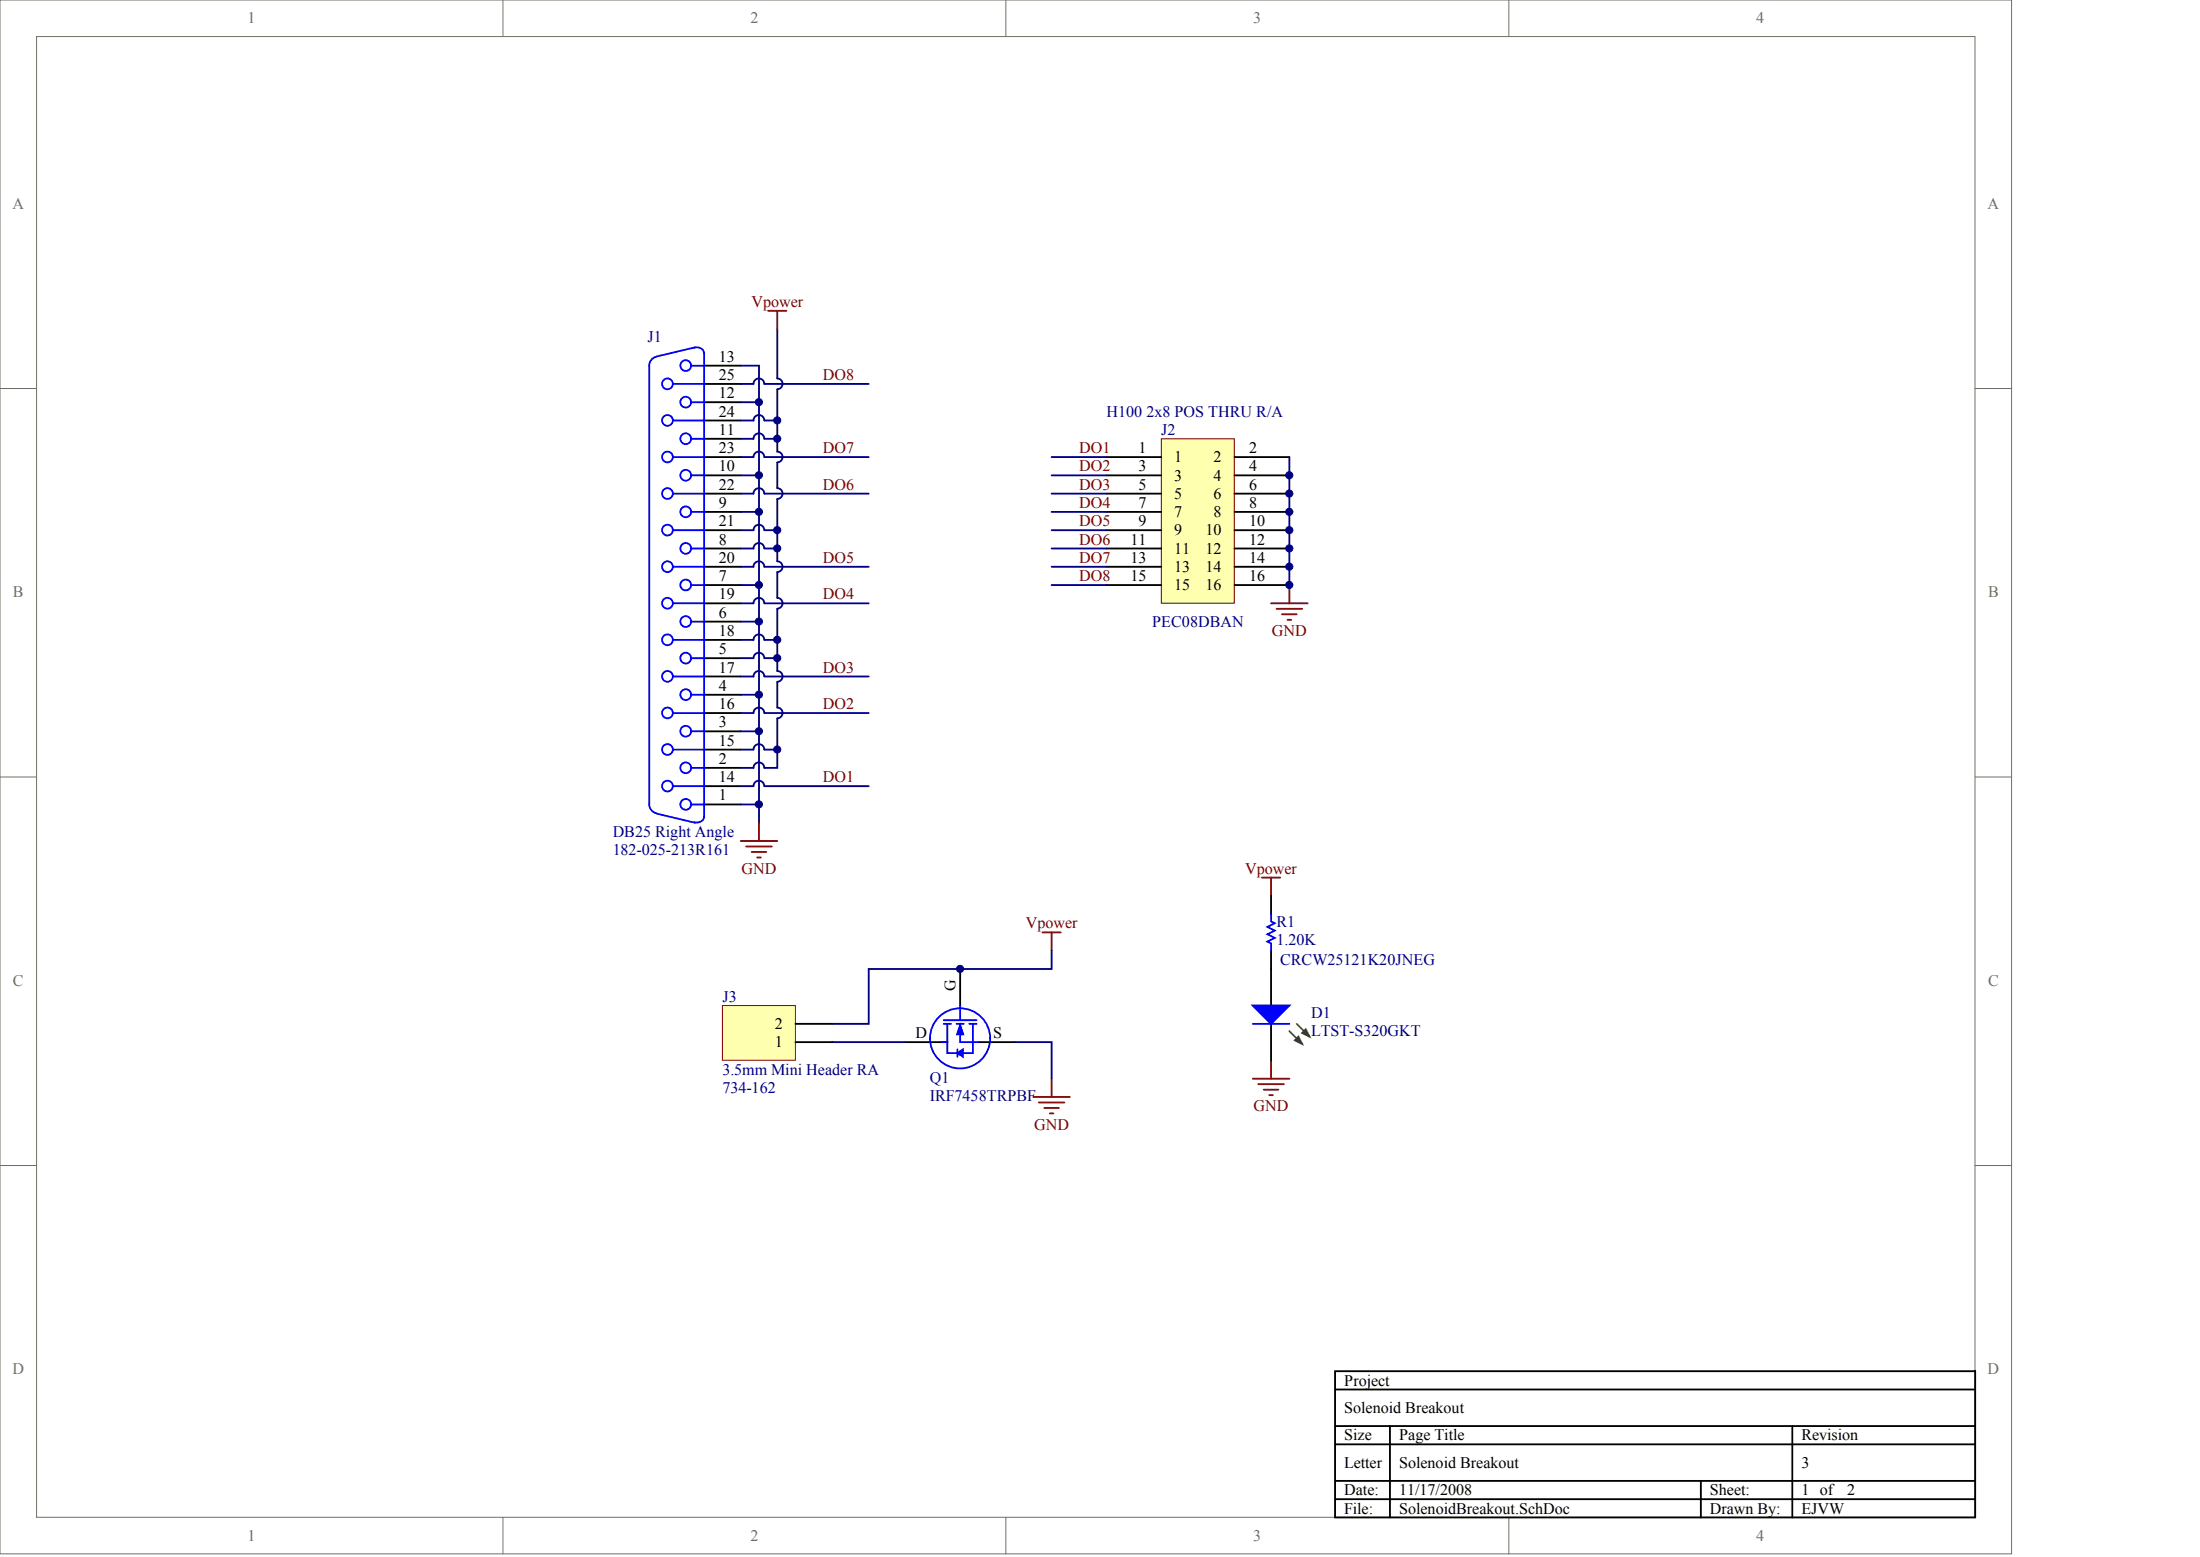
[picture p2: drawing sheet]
<svg xmlns="http://www.w3.org/2000/svg" width="840mm" height="594mm" viewBox="0 0 840 594" stroke-linecap="round" stroke-linejoin="round" font-family="sans-serif">
<g fill="#fff" stroke="#716f64" stroke-width=".38">
<path d="M0 0h767.7v592.9h-767.7z"/>
<path d="M14 14h739.7v564.9h-739.7z"/>
</g>
<path d="M191.9 0v14M383.9 0v14M575.8 0v14M0 148.2h14M753.8 148.2h14M0 296.5h14M753.8 296.5h14M0 444.7h14M753.8 444.7h14M191.9 579v13.9M383.9 579v13.9M575.8 579v13.9" fill="none" stroke="#716f64" stroke-width=".38"/>
<g fill="none" stroke="#000" stroke-width=".7">
<path d="M268.7 139.5h14M268.7 146.5h14M268.7 153.5h14M268.7 174.4h14M268.7 160.4h14M268.7 167.4h14M268.7 188.4h14M268.7 195.3h14M268.7 181.4h14M268.7 216.3h14M268.7 202.3h14M268.7 209.3h14"/>
<path d="M268.7 237.2h14M268.7 223.2h14M268.7 230.2h14M268.7 251.1h14M268.7 258.1h14M268.7 244.2h14M268.7 279h14M268.7 265.1h14M268.7 272.1h14M268.7 293h14M268.7 300h14M268.7 286h14"/>
<path d="M268.7 306.9h14M509.5 523.2h244.3v55.8h-244.3zM509.5 530.2h244.3M509.5 544.1h244.3M509.5 551.1h244.3M530.5 544.1v34.9M684 544.1v34.9M509.5 565h244.3M509.5 572h244.3M649.1 565v14"/>
</g>
<g fill="none" stroke="#00f" stroke-width=".7">
<path d="M250.4 136.1l-1.7 1-.7 1.1-.2 1.3v167.4l.5 1.9 .9 .9 1.2 .5M263.8 139.5h4.9M264.9 132.7a2.78 2.78 0 0 1 3.7 2.1M265.2 132.5l-14.6 3.5M268.7 134.6v177.2M256.9 146.5h11.8M263.8 153.5h4.9M256.9 174.4h11.8M256.9 160.4h11.8M263.8 167.4h4.9M256.9 188.4h11.8M263.8 195.3h4.9"/>
<path d="M263.8 181.4h4.9M256.9 216.3h11.8M256.9 202.3h11.8M263.8 209.3h4.9M256.9 230.2h11.8M263.8 237.2h4.9M263.8 223.2h4.9M256.9 258.1h11.8M256.9 244.2h11.8M263.8 251.1h4.9M256.9 272.1h11.8M263.8 279h4.9"/>
<path d="M263.8 265.1h4.9M256.9 300h11.8M256.9 286h11.8M263.8 293h4.9M250.6 310.4l14.6 3.5M263.8 306.9h4.9M268.6 311.6a2.63 2.63 0 0 1-3.7 2.1"/>
<circle cx="261.7" cy="139.5" r="2.06"/>
<circle cx="254.7" cy="146.5" r="2.06"/>
<circle cx="261.7" cy="153.4" r="2.06"/>
<circle cx="254.7" cy="160.4" r="2.06"/>
<circle cx="254.7" cy="174.4" r="2.06"/>
<circle cx="261.7" cy="167.4" r="2.06"/>
<circle cx="254.7" cy="188.3" r="2.06"/>
<circle cx="261.7" cy="195.3" r="2.06"/>
<circle cx="261.7" cy="181.3" r="2.06"/>
<circle cx="254.7" cy="216.2" r="2.06"/>
<circle cx="254.7" cy="202.3" r="2.06"/>
<circle cx="261.7" cy="209.2" r="2.06"/>
<circle cx="254.7" cy="230.2" r="2.06"/>
<circle cx="261.7" cy="237.1" r="2.06"/>
<circle cx="261.7" cy="223.2" r="2.06"/>
<circle cx="254.7" cy="244.1" r="2.06"/>
<circle cx="254.7" cy="258.1" r="2.06"/>
<circle cx="261.7" cy="251.1" r="2.06"/>
<circle cx="254.7" cy="272" r="2.06"/>
<circle cx="261.7" cy="265" r="2.06"/>
<circle cx="261.7" cy="279" r="2.06"/>
<circle cx="254.7" cy="299.9" r="2.06"/>
<circle cx="254.7" cy="286" r="2.06"/>
<circle cx="261.7" cy="293" r="2.06"/>
<circle cx="261.7" cy="306.9" r="2.06"/>
</g>
<g fill="none" stroke="#000080" stroke-width=".7">
<path d="M282.7 139.5h7v174.4M296.6 125.6v18.8a2.09 2.09 0 0 1 2.1 2.1 2.09 2.09 0 0 1-2.1 2.1v23.7a2.06 2.06 0 0 1 2.1 2.1 2.06 2.06 0 0 1-2.1 2M282.7 153.5h7M291.7 146.5a2.06 2.06 0 0 0-2.1-2.1 2.06 2.06 0 0 0-2 2.1h-4.9M291.8 146.5h39.7M291.7 174.4a2.06 2.06 0 0 0-2.1-2.1 2.06 2.06 0 0 0-2 2.1h-4.9M291.7 160.4a2.06 2.06 0 0 0-2.1-2 2.06 2.06 0 0 0-2 2h-4.9M291.7 167.4a2.06 2.06 0 0 0-2.1-2.1 2.06 2.06 0 0 0-2 2.1h-4.9M291.8 174.4h39.7M291.8 160.4h4.8M291.8 167.4h4.8M296.6 176.5v9.8a2.06 2.06 0 0 1 2.1 2 2.06 2.06 0 0 1-2.1 2.1"/>
<path d="M282.7 195.3h7M282.7 181.4h7M291.7 188.3a2.06 2.06 0 0 0-2.1-2 2.06 2.06 0 0 0-2 2.1h-4.9M291.8 188.4h39.7M296.6 190.4v23.8a2.09 2.09 0 0 1 2.1 2.1 2.09 2.09 0 0 1-2.1 2v9.8a2.06 2.06 0 0 1 2.1 2.1 2.06 2.06 0 0 1-2.1 2M291.7 216.3a2.06 2.06 0 0 0-2.1-2.1 2.06 2.06 0 0 0-2 2.1h-4.9M291.7 202.3a2.06 2.06 0 0 0-2.1-2.1 2.06 2.06 0 0 0-2 2.1h-4.9M291.7 209.3a2.06 2.06 0 0 0-2.1-2.1 2.06 2.06 0 0 0-2 2.1h-4.9M291.8 216.3h39.7M291.8 202.3h4.8M291.8 209.3h4.8M282.7 237.2h7"/>
<path d="M282.7 223.2h7M291.7 230.2a2.06 2.06 0 0 0-2.1-2.1 2.06 2.06 0 0 0-2 2.1h-4.9M291.8 230.2h39.7M296.6 232.3v23.7a2.06 2.06 0 0 1 2.1 2.1 2.06 2.06 0 0 1-2.1 2M291.7 258.1a2.06 2.06 0 0 0-2.1-2.1 2.06 2.06 0 0 0-2 2.1h-4.9M291.7 244.2a2.06 2.06 0 0 0-2.1-2.1 2.06 2.06 0 0 0-2 2.1h-4.9M291.7 251.1a2.06 2.06 0 0 0-2.1-2.1 2.06 2.06 0 0 0-2 2.1h-4.9M291.8 258.1h39.7M291.8 244.2h4.8M291.8 251.1h4.8M282.7 279h7M282.7 265.1h7"/>
<path d="M291.7 272.1a2.06 2.06 0 0 0-2.1-2.1 2.06 2.06 0 0 0-2 2.1h-4.9M291.8 272.1h39.7M296.6 260.2v9.8a2.09 2.09 0 0 1 2.1 2.1 2.09 2.09 0 0 1-2.1 2.1v18.8h-4.8M291.7 300a2.06 2.06 0 0 0-2.1-2.1 2.06 2.06 0 0 0-2 2.1h-4.9M291.7 286a2.06 2.06 0 0 0-2.1-2.1 2.06 2.06 0 0 0-2 2.1h-4.9M291.7 293a2.06 2.06 0 0 0-2.1-2.1 2.06 2.06 0 0 0-2 2.1h-4.9M291.8 300h39.7M291.8 286h4.8M282.7 306.9h7"/>
</g>
<path d="M293.1 118.6h7M296.6 118.6v7M289.7 313.9v7M282.7 320.9h13.9M284.8 323h9.7M286.9 325.1h5.6M289 327.2h1.4" fill="none" stroke="#800000" stroke-width=".7"/>
<path d="M443.2 167.4h27.9v62.7h-27.9z" fill="#ffffb0" stroke="#800000" stroke-width=".38"/>
<g fill="none" stroke="#000" stroke-width=".7">
<path d="M422.3 174.4h20.9M471.1 174.4h21M422.3 181.4h20.9M422.3 188.4h20.9M422.3 195.3h20.9M471.1 181.4h21M471.1 188.4h21M471.1 195.3h21M422.3 202.3h20.9M422.3 209.3h20.9M422.3 216.3h20.9M471.1 202.3h21"/>
<path d="M471.1 209.3h21M471.1 216.3h21M422.3 223.2h20.9M471.1 223.2h21M485.1 341.8v7M366.4 369.7v14M485.1 362.7v7M345.5 397.6h14M373.4 397.6h14"/>
</g>
<g fill="none" stroke="#800000" stroke-width=".7">
<path d="M485.1 230.2h14M487.2 232.3h9.8M489.3 234.4h5.6M491.4 236.5h1.4M492.1 223.2v7M481.6 334.8h7M485.1 334.8v7M397.8 355.8h7M401.3 355.8v6.9M394.4 418.6h13.9M401.3 411.6v7M478.1 411.6h14"/>
<path d="M480.2 413.7h9.8M482.3 415.8h5.6M484.4 417.9h1.4M485.1 404.6v7M396.4 420.6h9.8M398.5 422.7h5.6M400.6 424.8h1.4"/>
</g>
<path d="M401.3 174.4h21M492.1 174.4v48.8M401.3 181.4h21M401.3 188.4h21M401.3 195.3h21M401.3 202.3h21M401.3 209.3h21M401.3 216.3h21M401.3 223.2h21M401.3 362.7v7h-69.8v20.9h-13.9M317.6 397.6h27.9M387.4 397.6h13.9v14" fill="none" stroke="#000080" stroke-width=".7"/>
<g fill="none" stroke="#00f" stroke-width=".7">
<path d="M485.1 348.8v2.8l1.4 .7-2.8 1.4 2.8 1.4-2.8 1.4 2.8 1.4-2.8 1.4 1.4 .7v2.7M359.5 397.6h2M360.2 389.3h12.5M360.2 390.6h2.7M361.5 390.6v7M365 390.6h2.8M366.4 383.7v5.6M366.4 390.6v7h7M369.9 390.6h2.8M371.3 390.6v11.2h-9.8v-4.2M365.4 400.4v2.8"/>
<circle cx="366.4" cy="396.2" r="11.5"/>
</g>
<path d="M366.4 390.6l1.4 4.2h-2.8z" fill="#00f" stroke="#00f" stroke-width=".38"/>
<path d="M365.4 401.8l2.1-1.4v2.8z" fill="#00f" stroke="#00f" stroke-width=".7"/>
<path d="M275.7 383.7h27.8v20.8h-27.8z" fill="#ffffb0" stroke="#800000" stroke-width=".38"/>
<path d="M485.1 369.7v14M303.6 397.6h14M303.6 390.6h14M485.1 390.6v14" fill="none" stroke="#000" stroke-width=".7"/>
<path d="M478.1 383.7h14l-7 6.9z" fill="#00f" stroke="#00f" stroke-width=".7"/>
<path d="M492.1 393.4l4.9 4.9M494.9 390.6l4.8 4.9" fill="none" stroke="#00bf00" stroke-width=".7"/>
<g fill="#00bf00" stroke="#00bf00" stroke-width=".7">
<path d="M494.2 396.9l1.4-1.4 1.4 2.8z"/>
<path d="M497 394.1l1.4-1.4 1.3 2.8z"/>
</g>
<path d="M478.1 390.6h14" fill="none" stroke="#00f" stroke-width=".7"/>
<g fill="#000080" stroke="#000080" stroke-width=".38">
<circle cx="289.6" cy="306.9" r="1.36"/>
<circle cx="289.6" cy="279" r="1.36"/>
<circle cx="289.6" cy="265" r="1.36"/>
<circle cx="289.6" cy="237.1" r="1.36"/>
<circle cx="289.6" cy="223.2" r="1.36"/>
<circle cx="289.6" cy="195.3" r="1.36"/>
<circle cx="289.6" cy="181.3" r="1.36"/>
<circle cx="289.6" cy="153.4" r="1.36"/>
<circle cx="296.6" cy="286" r="1.36"/>
<circle cx="296.6" cy="251.1" r="1.36"/>
<circle cx="296.6" cy="244.1" r="1.36"/>
<circle cx="296.6" cy="209.2" r="1.36"/>
<circle cx="296.6" cy="202.3" r="1.36"/>
<circle cx="296.6" cy="167.4" r="1.36"/>
<circle cx="296.6" cy="160.4" r="1.36"/>
<circle cx="366.4" cy="369.7" r="1.36"/>
<circle cx="492" cy="223.2" r="1.36"/>
<circle cx="492" cy="216.2" r="1.36"/>
<circle cx="492" cy="209.2" r="1.36"/>
<circle cx="492" cy="202.3" r="1.36"/>
<circle cx="492" cy="195.3" r="1.36"/>
<circle cx="492" cy="188.3" r="1.36"/>
<circle cx="492" cy="181.3" r="1.36"/>
</g>
<g font-size="6.1" fill="#716f64">
<text x="94.4" y="9">1</text>
<text x="286.4" y="9">2</text>
<text x="478.3" y="9">3</text>
<text x="670.3" y="9">4</text>
<text x="4.7" y="79.6">A</text>
<text x="758.6" y="79.6">A</text>
<text x="5" y="227.8">B</text>
<text x="758.8" y="227.8">B</text>
<text x="5" y="376">C</text>
<text x="758.8" y="376">C</text>
<text x="4.7" y="524.3">D</text>
<text x="758.6" y="524.3">D</text>
<text x="94.4" y="588">1</text>
<text x="286.4" y="588">2</text>
<text x="478.3" y="588">3</text>
<text x="670.3" y="588">4</text>
</g>
<g font-size="6.1" fill="#800000">
<text x="286.8" y="117.1">Vpower</text>
<text x="314.1" y="145">DO8</text>
<text x="314.1" y="172.9">DO7</text>
<text x="411.8" y="172.9">DO1</text>
<text x="411.8" y="179.9">DO2</text>
<text x="314.1" y="186.8">DO6</text>
<text x="411.8" y="186.8">DO3</text>
<text x="411.8" y="193.8">DO4</text>
<text x="411.8" y="200.8">DO5</text>
<text x="411.8" y="207.8">DO6</text>
<text x="314.1" y="214.7">DO5</text>
<text x="411.8" y="214.7">DO7</text>
<text x="411.8" y="221.7">DO8</text>
<text x="314.1" y="228.7">DO4</text>
<text x="485.4" y="242.7">GND</text>
<text x="314.1" y="256.6">DO3</text>
<text x="314.1" y="270.6">DO2</text>
<text x="314.1" y="298.5">DO1</text>
<text x="283" y="333.3">GND</text>
<text x="475.2" y="333.3">Vpower</text>
<text x="391.5" y="354.3">Vpower</text>
<text x="478.4" y="424">GND</text>
<text x="394.6" y="431">GND</text>
</g>
<g font-size="6.1" fill="#000080">
<text x="247.1" y="130.3">J1</text>
<text x="422.3" y="158.9">H100 2x8 POS THRU R/A</text>
<text x="443.2" y="165.9">J2</text>
<text x="439.7" y="239.2">PEC08DBAN</text>
<text x="233.8" y="319.4">DB25 Right Angle</text>
<text x="233.8" y="326.4">182-025-213R161</text>
<text x="487.2" y="353.6">R1</text>
<text x="487.2" y="360.5">1.20K</text>
<text x="488.6" y="368.2">CRCW25121K20JNEG</text>
<text x="275.7" y="382.2">J3</text>
<text x="500.4" y="388.4">D1</text>
<text x="500.4" y="395.4">LTST-S320GKT</text>
<text x="275.7" y="410.1">3.5mm Mini Header RA</text>
<text x="354.9" y="413.2">Q1</text>
<text x="275.7" y="417">734-162</text>
<text x="354.9" y="420.2">IRF7458TRPBF</text>
</g>
<g font-size="6.1">
<text x="274.3" y="138">13</text>
<text x="274.3" y="145">25</text>
<text x="274.3" y="152">12</text>
<text x="274.3" y="158.9">24</text>
<text x="274.3" y="165.9">11</text>
<text x="274.3" y="172.9">23</text>
<text x="434.6" y="172.9">1</text>
<text x="476.7" y="172.9">2</text>
<text x="274.3" y="179.9">10</text>
<text x="434.6" y="179.9">3</text>
<text x="448.1" y="176.4">1</text>
<text x="463.2" y="176.4">2</text>
<text x="476.7" y="179.9">4</text>
<text x="448.1" y="183.4">3</text>
<text x="463.2" y="183.4">4</text>
<text x="274.3" y="186.8">22</text>
<text x="434.6" y="186.8">5</text>
<text x="448.1" y="190.3">5</text>
<text x="463.2" y="190.3">6</text>
<text x="476.7" y="186.8">6</text>
<text x="274.3" y="193.8">9</text>
<text x="434.6" y="193.8">7</text>
<text x="448.1" y="197.3">7</text>
<text x="463.2" y="197.3">8</text>
<text x="476.7" y="193.8">8</text>
<text x="274.3" y="200.8">21</text>
<text x="434.6" y="200.8">9</text>
<text x="476.7" y="200.8">10</text>
<text x="274.3" y="207.8">8</text>
<text x="431.5" y="207.8">11</text>
<text x="448.1" y="204.3">9</text>
<text x="460.1" y="204.3">10</text>
<text x="476.7" y="207.8">12</text>
<text x="274.3" y="214.7">20</text>
<text x="431.5" y="214.7">13</text>
<text x="448.1" y="211.3">11</text>
<text x="460.1" y="211.3">12</text>
<text x="476.7" y="214.7">14</text>
<text x="274.3" y="221.7">7</text>
<text x="431.5" y="221.7">15</text>
<text x="448.1" y="218.2">13</text>
<text x="460.1" y="218.2">14</text>
<text x="476.7" y="221.7">16</text>
<text x="448.1" y="225.2">15</text>
<text x="460.1" y="225.2">16</text>
<text x="274.3" y="228.7">19</text>
<text x="274.3" y="235.7">6</text>
<text x="274.3" y="242.7">18</text>
<text x="274.3" y="249.6">5</text>
<text x="274.3" y="256.6">17</text>
<text x="274.3" y="263.6">4</text>
<text x="274.3" y="270.6">16</text>
<text x="274.3" y="277.5">3</text>
<text x="274.3" y="284.5">15</text>
<text x="274.3" y="291.5">2</text>
<text x="274.3" y="298.5">14</text>
<text x="274.3" y="305.4">1</text>
<text x="364.7" y="378.1" transform="rotate(-90 364.7 378.1)">G</text>
<text x="295.7" y="392.6">2</text>
<text x="295.7" y="399.6">1</text>
<text x="349.4" y="396.1">D</text>
<text x="379" y="396.1">S</text>
<text x="513" y="528.7">Project</text>
<text x="513" y="539.1">Solenoid Breakout</text>
<text x="513" y="549.6">Size</text>
<text x="533.9" y="549.6">Page Title</text>
<text x="687.5" y="549.6">Revision</text>
<text x="513" y="560">Letter</text>
<text x="533.9" y="560">Solenoid Breakout</text>
<text x="687.5" y="560">3</text>
<text x="513" y="570.5">Date:</text>
<text x="533.9" y="570.5">11/17/2008</text>
<text x="652.6" y="570.5">Sheet:</text>
<text x="687.5" y="570.5">1 of</text>
<text x="705" y="570.5">2</text>
<text x="513" y="577.5">File:</text>
<text x="533.9" y="577.5">SolenoidBreakout.SchDoc</text>
<text x="652.6" y="577.5">Drawn By:</text>
<text x="687.5" y="577.5">EJVW</text>
</g>
</svg>
